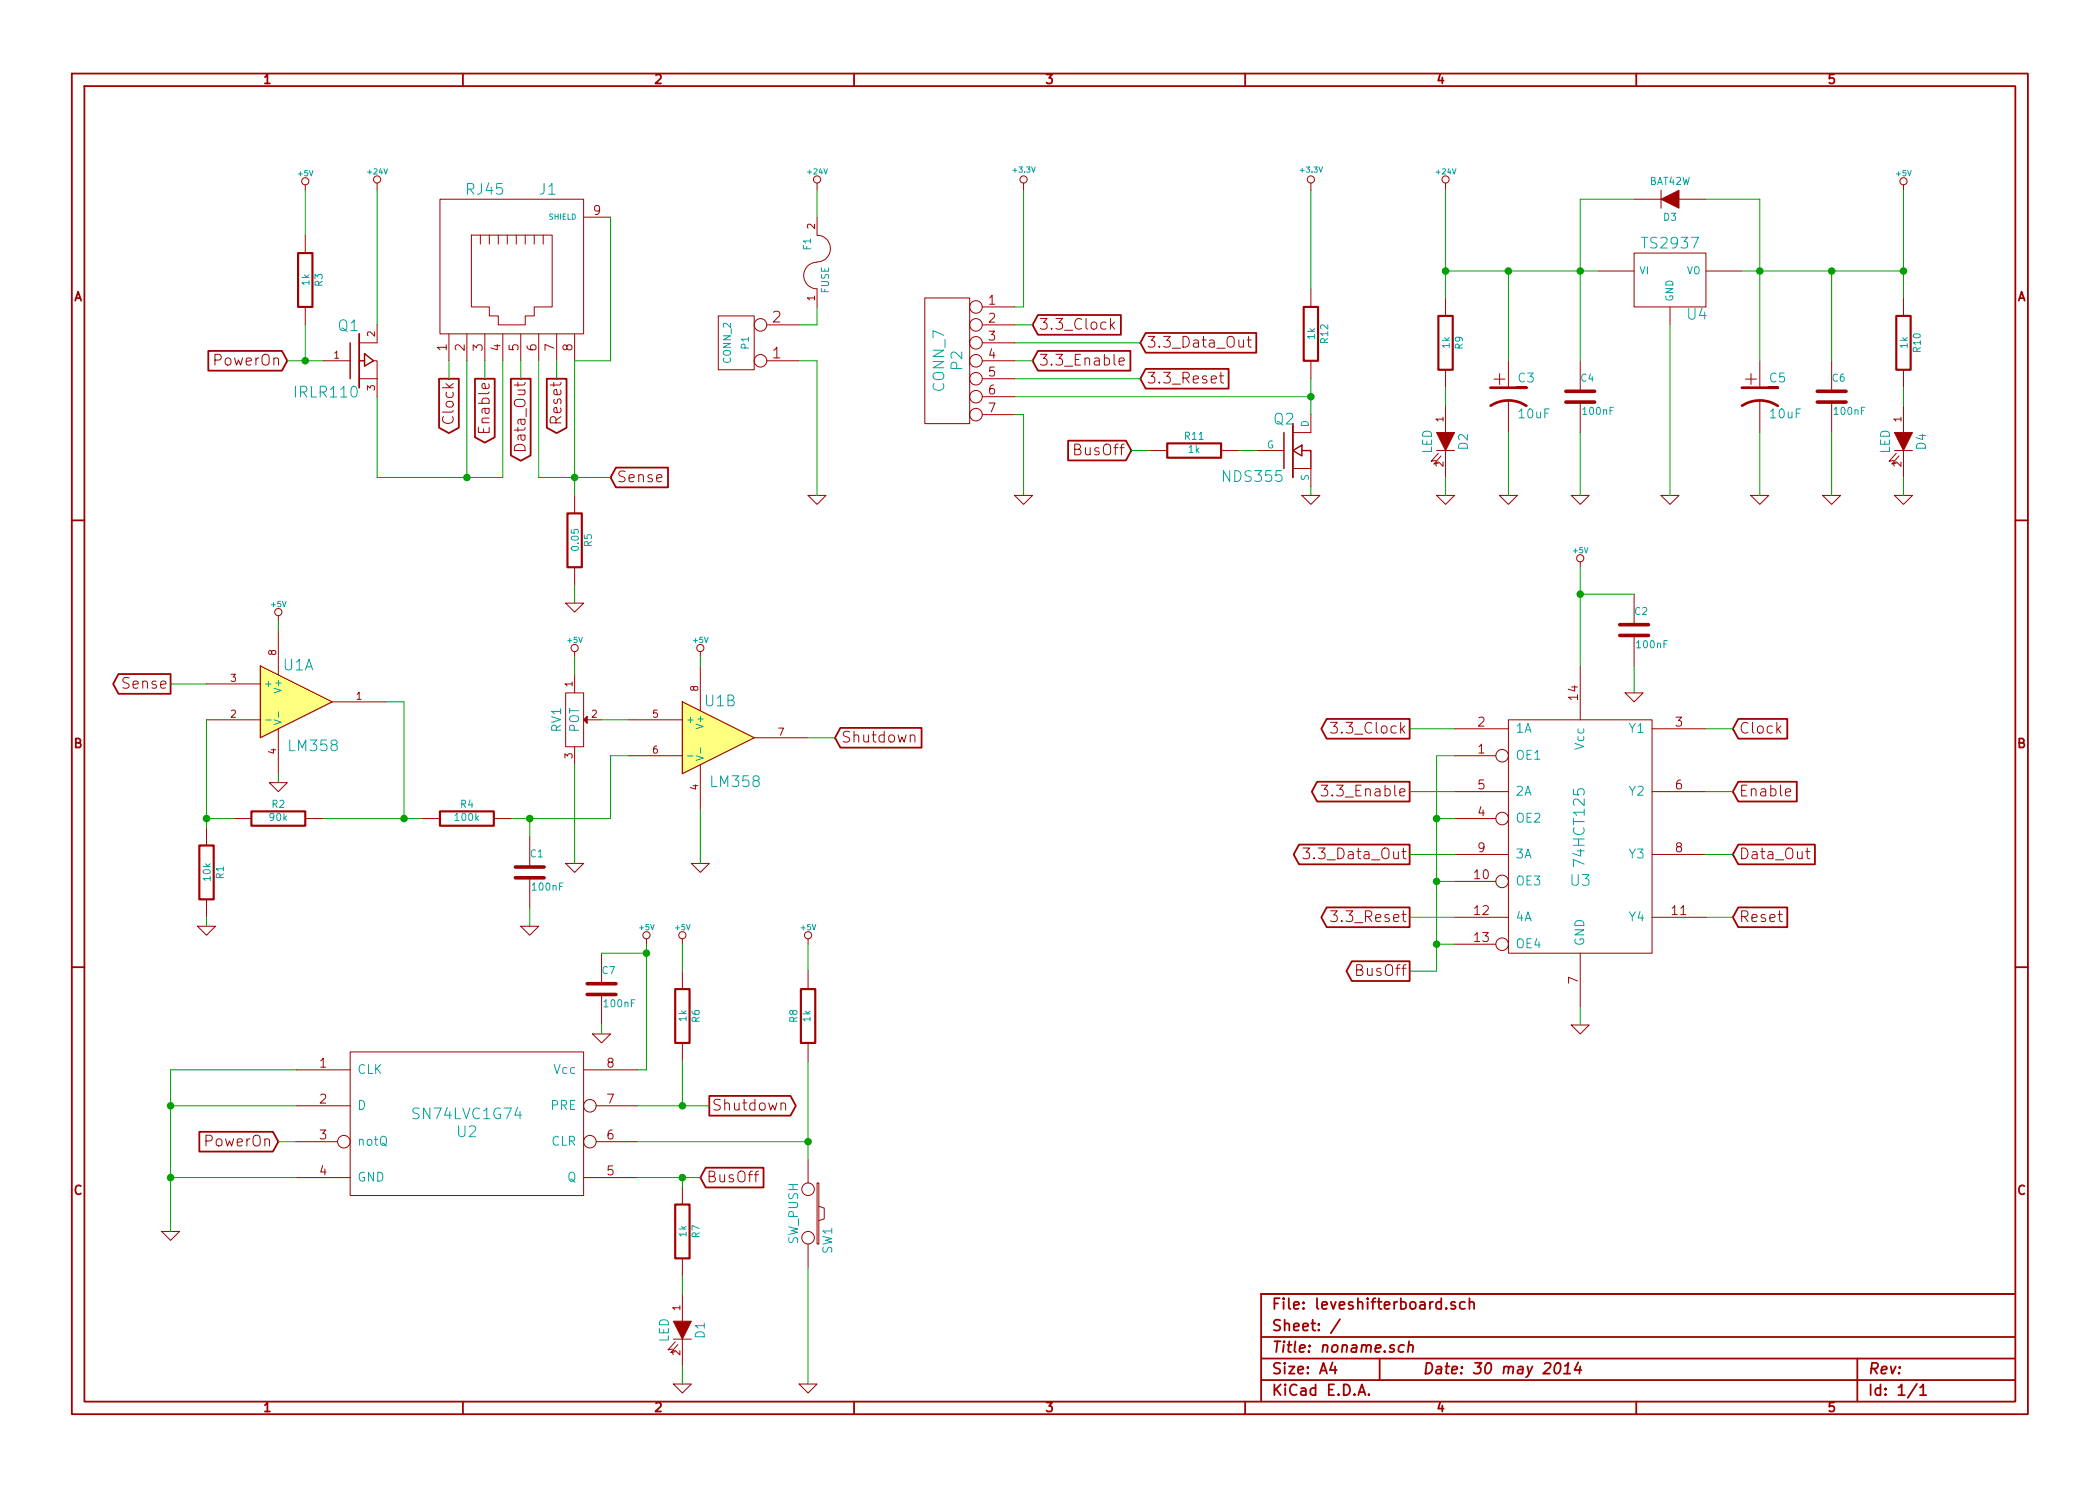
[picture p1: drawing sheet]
<svg xmlns="http://www.w3.org/2000/svg" width="297mm" height="210mm" viewBox="0 0 297 210" stroke-linecap="round" stroke-linejoin="round" font-family="sans-serif">
<g fill="none" stroke="#a00000" stroke-width=".25">
<path d="M10.2 10.4h276.6v189.7h-276.6zM11.9 12.2h273.2v186.1h-273.2zM65.5 10.4v1.8M120.8 10.4v1.8M176.1 10.4v1.8M231.4 10.4v1.8M29.5 49.7h10.4l.7 1.3-.7 1.4h-10.4zM50.8 47.2v7.7M62.1 53.6h2.8v6.9l-1.4 .8-1.4-.8zM67.2 53.6h2.8v8.3l-1.4 .7-1.4-.7zM72.3 53.6h2.8v10.8l-1.4 .8-1.4-.8zM77.3 53.6h2.8v6.9l-1.4 .8-1.4-.8z"/>
<path d="M146.8 44.6h11.7v2.8h-11.7l-.8-1.4zM146.8 49.7h13.1v2.7h-13.1l-.8-1.4zM162.1 47.1h15.6v2.8h-15.6l-.8-1.4zM162.1 52.2h11.7v2.8h-11.7l-.8-1.4zM182.9 59.9v7.7M10.2 73.6h1.7M87.1 66.2h7.4v2.8h-7.4l-.7-1.4zM151.1 62.4h8.2l.7 1.3-.7 1.4h-8.2zM285.1 73.6h1.7M16.8 95.4h7.3v2.8h-7.3l-.8-1.4zM118.9 103h11.5v2.8h-11.5l-.8-1.4zM183.7 119.5h15.7v2.8h-15.7l-.7-1.4z"/>
<path d="M186.3 110.6h13.1v2.8h-13.1l-.8-1.4zM187.7 101.7h11.7v2.8h-11.7l-.8-1.4zM245.9 101.7h6.9v2.8h-6.9l-.8-1.4zM245.9 110.6h8.3v2.8h-8.3l-.8-1.4zM245.9 119.5h10.8v2.8h-10.8l-.8-1.4zM10.2 136.8h1.7M187.7 128.4h11.7v2.8h-11.7l-.8-1.4zM191.2 136h8.2v2.8h-8.2l-.8-1.4zM245.9 128.4h6.9v2.8h-6.9l-.8-1.4zM285.1 136.8h1.7M100.3 155.1h11.5l.8 1.4-.8 1.4h-11.5zM28.2 160.1h10.4l.8 1.4-.8 1.4h-10.4z"/>
<path d="M99.8 165.2h8.2v2.8h-8.2l-.7-1.4zM65.5 198.3v1.8M120.8 198.3v1.8M176.1 198.3v1.8M178.4 189.2h106.7M178.4 195.3h106.7M178.4 192.2h106.7M188.5 192.8l-.4 1h1M188.8 193.3v1.1M189.5 186.7l-1.3 1.9M192.1 197.4l.5-1.5 .5 1.5M192.3 197h.7"/>
<path d="M193.6 197.3h.1l-.1 .1-.1-.1h.1v.1M195.1 192.2v3.1M198.6 190.4a.51 .51 0 0 0-.8 .2v.6a.53 .53 0 0 0 .7 0M199.2 190.4a.38 .38 0 0 1 .7 .1l-.1 .8M199.3 189.8l-.2 1.5M204.6 185.1v.1l-.1-.1h.1v.1M205.8 184.3l-.3-.1-.3 .2 .1 .2 .5 .2 .1 .1-.1 .2-.1 .1-.5-.1M207.2 184.3a.48 .48 0 0 0-.6 0l-.1 .6a.48 .48 0 0 0 .7 .2M207.8 184.3a.38 .38 0 0 1 .7 .1v.8M207.8 183.7v1.5M220.1 193a.35 .35 0 0 1 .4-.2 .35 .35 0 0 1 .2 .3 .87 .87 0 0 1-.6 1.3l-.1-.1a1.14 1.14 0 0 1 .1-1.3zM221.2 194.4h.9"/>
<path d="M221.3 193.3l.5-.5-.1 1.6M223.2 192.8l-.5 1h1M223.5 193.3l-.1 1.1M231.4 198.3v1.8M262.7 192.2v6.1M271.1 195.8l-1.3 2M271.6 196.3l.4-.4v1.5M271.6 197.4h.9M285.1 183.1h-106.7v15.2"/>
</g>
<g fill="none" stroke="#a00000" stroke-width=".14">
<path d="M43.2 26.2v.7M43.2 33.3v2.5M53.3 25.9v1M62.2 28.2h20.3v19h-20.3zM66.7 33.3h11.4v10.1h-2.5v1.3h-1.3v1.3h-3.8v-1.3h-1.3v-1.3h-2.5zM67.9 33.3v1.2M69.2 33.3v1.2M70.5 33.3v1.2M71.8 33.3v1.2M73 33.3v1.2M74.3 33.3v1.2M75.6 33.3v1.2"/>
<path d="M76.8 33.3v1.2M82.5 30.7h3.9M115.6 37.1a1.89 1.89 0 0 0-1.9 1.9 1.89 1.89 0 0 0 1.9 1.9v2.5M115.6 33.3a1.88 1.88 0 0 1 1.8 1.9 1.88 1.88 0 0 1-1.8 1.9M115.6 25.9v1M115.6 30.7v2.6M144.8 25.9v1M185.4 25.9v1M204.5 25.9v1M226.1 38.3h5M231.1 35.8h10.2v7.6h-10.2zM231.1 28.2h3.8"/>
<path d="M237.5 28.2h3.8M241.3 38.3h5.1M269.2 26.2v.7M43.2 43.4v2.6M45.7 51h3.8M50.8 53.6h2.5M52.8 51h.5v2.6M53.3 46v2.5h-2.5M53.3 53.6v2.5M63.5 47.2v3.8M66 47.2v3.8M68.6 47.2v3.8"/>
<path d="M71.1 47.2v3.8M73.7 47.2v3.8M76.2 47.2v3.8M78.7 47.2v3.8M81.3 47.2v3.8M101.6 44.7h5.1v7.6h-5.1zM108.5 51h4.5M108.5 46h4.5M130.8 42.2h6.4v17.7h-6.4zM138.9 51h4.6M138.9 46h4.6M138.9 43.4h4.6"/>
<path d="M138.9 48.5h4.6M138.9 53.6h4.6M138.9 56.1h4.6M138.9 58.7h4.6M157.2 46l.5 .6M157.7 45.6l-.6 .5M158.3 51.1l.7-.1v-.3l-.5-.1-.2 .3 .1 .7 .1 .1 .5-.1M172.5 53.2h.6M172.7 52.7v1.3l.1 .1 .3 .1M176.4 48.1h.6M176.6 47.6v1.3l.1 .1 .3 .1M185.4 40.9v2.5"/>
<path d="M185.4 51v2.6M185.4 58.7v2.5h-2.5M204.5 42.2v2.5M204.5 52.3v2.6M204.5 57.4v3.8M213.4 51v3.9M213.4 56.6v4.6M223.5 51v4.4M223.5 56.9v4.3M236.2 43.4v2.6M248.9 51v3.9M248.9 56.6v4.6"/>
<path d="M259.1 51v4.4M259.1 56.9v4.3M269.2 42.2v2.5M269.2 52.3v2.6M269.2 57.4v3.8M81.3 70.1v2.5M114.3 70.1h2.5l-1.2 1.3zM143.5 70.1h2.5l-1.2 1.3zM162.6 63.7h2.5M172.7 63.7h2.6M177.8 63.7h3.8M182.9 66.3h2.5v2.5"/>
<path d="M184.1 70.1h2.6l-1.3 1.3zM203.2 70.1h2.5l-1.2 1.3zM203.2 63.7h2.5M203.5 64.1l-1.1 1.2 .7-.2M203.8 64.5l-1 1.2 .7-.2M204.5 63.7v3.9M212.1 70.1h2.5l-1.2 1.3zM222.2 70.1h2.6l-1.3 1.3zM223.5 79.5v.8M234.9 70.1h2.6l-1.3 1.3zM247.6 70.1h2.6l-1.3 1.3zM257.8 70.1h2.5l-1.2 1.3z"/>
<path d="M268 70.1h2.5l-1.3 1.3zM268 63.7h2.5M268.2 64.1l-1 1.2 .6-.2M268.6 64.5l-1 1.2 .6-.2M269.2 63.7v3.9M29.2 96.8h7.6M39.4 87.1v.8M39.4 89.1v6.4M47 99.3h7.6M80 98h2.5v7.7h-2.5zM80 85.3h2.5l-1.2 1.3zM81.3 92.2v.8"/>
<path d="M81.3 80.3v2.5M81.3 95.5v2.5M99.1 92.2v.8M99.1 94.2v6.4M223.5 94.2v7.6M229.9 98h2.5l-1.3 1.3zM231.1 84.1v4.3M231.1 89.9v4.3M29.2 101.8h7.6M29.2 117.1v2.5M33 115.8h2.6M38.1 110.7h2.5l-1.2 1.3z"/>
<path d="M39.4 103.1v6.4M43.2 115.8h2.5M59.7 115.8h2.5M69.8 115.8h2.6M74.9 118.4v4.3M81.3 105.7v2.5M83.1 101.8h2M88.9 101.8h7.6M88.9 106.9h7.6M99.1 108.2v6.3M106.7 104.4h7.6M128.8 104.1a.38 .38 0 0 1 .6 .1v.8"/>
<path d="M184.3 120h.9l-.5 .6a.42 .42 0 0 1 .5 .3v.3l-.1 .2-.6 .1-.2-.1M186.9 111.1h.9l-.5 .6a.42 .42 0 0 1 .5 .3v.3l-.1 .2-.6 .1-.2-.1M188.2 102.2h1l-.6 .6a.42 .42 0 0 1 .6 .3v.3l-.2 .3h-.6l-.2-.1M205.7 115.8h5.9M205.7 106.9h5.9M205.7 103.1h7.7M205.7 112h7.7M213.4 101.8h20.3v33.1h-20.3zM233.7 103.1h7.6M233.7 112h7.6M252.6 112.1l.7-.1-.1-.3-.4-.1-.2 .2v.7l.2 .1 .4-.1M255.6 120v1.3l.1 .1 .3 .1"/>
<path d="M27.9 131.1h2.6l-1.3 1.2zM29.2 127.2v2.6M73.7 131.1h2.5l-1.3 1.2zM74.9 124.2v4.3M80 122.2h2.5l-1.2 1.2zM85.1 134.9v4.3M91.4 132.8v.8M96.5 132.8v.8M96.5 137.4v2.5M97.8 122.2h2.5l-1.2 1.2zM114.3 132.8v.8M114.3 137.4v2.5"/>
<path d="M188.2 128.9h1l-.6 .6a.42 .42 0 0 1 .6 .3v.3l-.2 .2-.6 .1-.2-.1M205.7 120.9h7.7M205.7 124.7h5.9M205.7 129.8h7.7M205.7 133.6h5.9M223.5 134.9v7.6M233.7 120.9h7.6M233.7 129.8h7.6M255.4 120.5h.6M41.9 151.4h7.6M41.9 156.5h7.6M49.5 148.8h33v20.4h-33z"/>
<path d="M82.5 151.4h7.7M83.8 146.3h2.6l-1.3 1.3zM84.3 156.5h5.9M85.1 140.7v4.3M96.5 147.6v2.5M110.5 156.2a.38 .38 0 0 1 .6 .1v.8M114.3 147.6v2.5M222.2 145h2.6l-1.3 1.3zM22.9 174.2h2.5l-1.3 1.3zM41.9 161.5h5.9M41.9 166.6h7.6M82.5 166.6h7.7"/>
<path d="M84.3 161.5h5.9M96.5 167.9v2.5M96.5 178v2.6M106.7 166.2h.6M107.3 165.7l-.3 .1-.1 .1v1.3M114.3 164.1v3.3M114.3 176v3.3M115.6 167.4h.2v8.6h-.2zM115.8 170.7l.8 .2v1.6l-.8 .2M95.2 195.8h2.6l-1.3 1.3zM95.2 189.5h2.6M95.5 189.9l-1 1.1 .6-.1"/>
<path d="M95.9 190.2l-1 1.2 .6-.1M96.5 183.1v3.8M96.5 189.5v3.8M113 195.8h2.6l-1.3 1.3z"/>
<circle cx="43.2" cy="25.6" r=".51"/>
<circle cx="53.3" cy="25.4" r=".51"/>
<circle cx="115.6" cy="25.4" r=".51"/>
<circle cx="144.8" cy="25.4" r=".51"/>
<circle cx="185.4" cy="25.4" r=".51"/>
<circle cx="204.5" cy="25.4" r=".51"/>
<circle cx="269.2" cy="25.6" r=".51"/>
<circle cx="107.6" cy="51" r=".89"/>
<circle cx="107.6" cy="46" r=".89"/>
<circle cx="138" cy="56.1" r=".89"/>
<circle cx="138" cy="43.4" r=".89"/>
<circle cx="138" cy="46" r=".89"/>
<circle cx="138" cy="53.6" r=".89"/>
<circle cx="138" cy="48.5" r=".89"/>
<circle cx="138" cy="51" r=".89"/>
<circle cx="138" cy="58.7" r=".89"/>
<circle cx="223.5" cy="79" r=".51"/>
<circle cx="39.4" cy="86.6" r=".51"/>
<circle cx="81.3" cy="91.7" r=".51"/>
<circle cx="99.1" cy="91.7" r=".51"/>
<circle cx="212.5" cy="115.8" r=".89"/>
<circle cx="212.5" cy="106.9" r=".89"/>
<circle cx="91.4" cy="132.3" r=".51"/>
<circle cx="96.5" cy="132.3" r=".51"/>
<circle cx="114.3" cy="132.3" r=".51"/>
<circle cx="212.5" cy="133.6" r=".89"/>
<circle cx="212.5" cy="124.7" r=".89"/>
<circle cx="83.4" cy="156.5" r=".89"/>
<circle cx="48.6" cy="161.5" r=".89"/>
<circle cx="83.4" cy="161.5" r=".89"/>
<circle cx="114.3" cy="168.3" r=".89"/>
<circle cx="114.3" cy="175.1" r=".89"/>
</g>
<path d="M221.5 56.9h4.1M221.5 55.4h4.1M257 56.9h4.1M257 55.4h4.1M229.1 89.9h4.1M229.1 88.4h4.1M72.9 124.2h4.1M72.9 122.7h4.1M83.1 139.2h4M83.1 140.7h4" fill="none" stroke="#a00000" stroke-width=".51"/>
<path d="M210.8 54.9h5.1h-1.3M210.8 57.4a4.6 4.6 0 0 1 5.1 0M246.4 54.9h5.1h-1.3M246.4 57.4a4.6 4.6 0 0 1 5.1 0" fill="none" stroke="#a00000" stroke-width=".38"/>
<path d="M42.2 35.8h2v7.6h-2zM184.4 43.4h2v7.6h-2zM203.5 44.7h2v7.6h-2zM268.2 44.7h2.1v7.6h-2.1zM80.3 72.6h2v7.7h-2zM165.1 62.7h7.6v2.1h-7.6zM28.2 119.6h2v7.6h-2zM35.6 114.8h7.6v2h-7.6zM62.2 114.8h7.6v2h-7.6zM95.5 139.9h2v7.7h-2zM113.3 139.9h2v7.7h-2zM95.5 170.4h2v7.6h-2z" fill="none" stroke="#a00000" stroke-width=".3"/>
<g fill="#a00000" stroke="#a00000" stroke-width=".14">
<path d="M268 61.2h2.5l-1.3 2.5z"/>
<path d="M203.2 61.2h2.5l-1.2 2.5z"/>
<path d="M234.9 28.2l2.6-1.3v2.6z"/>
<path d="M82.5 101.8l.6-.5v1.1z"/>
<path d="M95.2 186.9h2.6l-1.3 2.6z"/>
</g>
<path d="M234.9 26.9v2.6M36.8 94.2l10.2 5.1-10.2 5.1zM96.5 99.3l10.2 5.1-10.2 5.1z" fill="none" stroke="#a00000" stroke-width=".15"/>
<g fill="#ffff80" stroke="#ffff80" stroke-width=".25">
<path d="M36.8 94.2l10.2 5.1-10.2 5.1z"/>
<path d="M96.5 99.3l10.2 5.1-10.2 5.1z"/>
</g>
<path d="M37.6 101.9h.8M38.8 101.8l1 .4-1 .3M39.4 100.7v.8M97.3 107h.7M98.5 106.9l1 .4-1 .3M99.1 105.8v.8" fill="none" stroke="#00a0a0" stroke-width=".14"/>
<g fill="#00a000" stroke="#00a000" stroke-width=".25">
<circle cx="81.3" cy="67.6" r=".41"/>
<circle cx="66" cy="67.6" r=".41"/>
<circle cx="204.5" cy="38.3" r=".41"/>
<circle cx="269.2" cy="38.3" r=".41"/>
<circle cx="259.1" cy="38.3" r=".41"/>
<circle cx="248.9" cy="38.3" r=".41"/>
<circle cx="223.5" cy="38.3" r=".41"/>
<circle cx="213.4" cy="38.3" r=".41"/>
<circle cx="29.2" cy="115.8" r=".41"/>
<circle cx="24.1" cy="166.6" r=".41"/>
<circle cx="24.1" cy="156.5" r=".41"/>
<circle cx="96.5" cy="156.5" r=".41"/>
<circle cx="43.2" cy="51" r=".41"/>
<circle cx="203.2" cy="115.8" r=".41"/>
<circle cx="203.2" cy="124.7" r=".41"/>
<circle cx="203.2" cy="133.6" r=".41"/>
<circle cx="223.5" cy="84.1" r=".41"/>
<circle cx="96.5" cy="166.6" r=".41"/>
<circle cx="114.3" cy="161.5" r=".41"/>
<circle cx="57.1" cy="115.8" r=".41"/>
<circle cx="74.9" cy="115.8" r=".41"/>
<circle cx="91.4" cy="134.9" r=".41"/>
<circle cx="185.4" cy="56.1" r=".41"/>
</g>
<g fill="none" stroke="#00a000" stroke-width=".14">
<path d="M43.2 26.9v6.4M53.3 26.9v19.1M86.4 30.7v20.3h-5.1v19.1M115.6 26.9v3.8M144.8 26.9v16.5h-1.3M185.4 26.9v14M204.5 26.9v15.3M204.5 38.3h21.6M213.4 38.3v12.7M231.1 28.2h-7.6v22.8M241.3 28.2h7.6v22.8M246.4 38.3h22.8"/>
<path d="M259.1 38.3v12.7M269.2 26.9v15.3M40.6 51h5.1M43.2 46v5M63.5 51v2.6M66 51v16.6M68.6 51v2.6M71.1 51v16.6h-17.8v-11.5M73.7 51v2.6M76.2 51v16.6h10.2M78.7 51v2.6M113 51h2.6v19.1"/>
<path d="M115.6 43.4v2.6h-2.6M143.5 53.6h17.8M143.5 51h2.5M143.5 48.5h17.8M143.5 46h2.5M143.5 56.1h41.9M143.5 58.7h1.3v11.4M185.4 53.6v5.1M204.5 54.9v2.5M236.2 46v24.1M269.2 54.9v2.5M160 63.7h2.6"/>
<path d="M175.3 63.7h2.5M185.4 68.8v1.3M204.5 67.6v2.5M213.4 61.2v8.9M223.5 61.2v8.9M248.9 61.2v8.9M259.1 61.2v8.9M269.2 67.6v2.5M24.1 96.8h5.1M39.4 87.9v1.2M54.6 99.3h2.5v16.5M81.3 82.8v2.5"/>
<path d="M81.3 93v2.5M99.1 93v1.2M223.5 80.3v13.9M223.5 84.1h7.6M231.1 94.2v3.8M29.2 101.8v15.3M29.2 115.8h3.8M39.4 109.5v1.2M45.7 115.8h14M74.9 115.8v2.6M81.3 108.2v14M85.1 101.8h3.8"/>
<path d="M88.9 106.9h-2.5v8.9h-14M99.1 114.5v7.7M114.3 104.4h3.8M199.4 103.1h6.3M199.4 112h6.3M203.2 115.8h2.5M205.7 106.9h-2.5v30.5h-3.8M241.3 103.1h3.8M241.3 112h3.8M29.2 129.8v1.3M74.9 128.5v2.6M85.1 134.9h6.3"/>
<path d="M91.4 133.6v17.8h-1.2M96.5 133.6v3.8M114.3 133.6v3.8M199.4 120.9h6.3M199.4 129.8h6.3M203.2 124.7h2.5M203.2 133.6h2.5M241.3 120.9h3.8M241.3 129.8h3.8M24.1 156.5h17.8M41.9 151.4h-17.8v22.8M85.1 145v1.3"/>
<path d="M90.2 156.5h10.1M96.5 150.1v6.4M114.3 150.1v14M223.5 142.5v2.5M24.1 166.6h17.8M39.4 161.5h2.5M90.2 166.6h8.9M90.2 161.5h24.1M96.5 166.6v1.3M114.3 179.3v16.5M96.5 180.6v2.5M96.5 193.3v2.5"/>
</g>
<path d="M49.5 48.5v5.1M50.8 51h.8M51.6 50l1.2 1-1.2 .8zM181.6 61.2v5.1M182.9 63.7l1.2-.7v1.5zM184.1 63.7h1.3v2.6" fill="none" stroke="#a00000" stroke-width=".2"/>
<g font-size="2.8" fill="#a00000">
<text x="211.3" y="54.6">+</text>
<text x="246.8" y="54.6">+</text>
</g>
<g font-size="2.1" fill="#00a0a0">
<text x="66" y="27.6">RJ45</text>
<text x="76.3" y="27.6">J1</text>
<text x="232.5" y="35.2">TS2937</text>
<text x="47.9" y="46.9">Q1</text>
<text x="238.7" y="45.3">U4</text>
<text x="136.2" y="52.3" transform="rotate(-90 136.2 52.3)">P2</text>
<text x="41.9" y="56.3">IRLR110</text>
<text x="133.7" y="55.3" transform="rotate(-90 133.7 55.3)">CONN_7</text>
<text x="180.2" y="60.1">Q2</text>
<text x="173.1" y="68.3">NDS355</text>
<text x="40.1" y="94.9">U1A</text>
<text x="99.7" y="100">U1B</text>
<text x="41" y="106.4">LM358</text>
<text x="100.7" y="111.4">LM358</text>
<text x="222.2" y="125.4">U3</text>
<text x="224.2" y="122.2" transform="rotate(-90 224.2 122.2)">74HCT125</text>
<text x="58.7" y="158.4">SN74LVC1G74</text>
<text x="64.7" y="161">U2</text>
</g>
<g font-size="2.1" fill="#a00000">
<text x="109.3" y="45.7">2</text>
<text x="146.9" y="46.7">3.3_Clock</text>
<text x="30.4" y="51.8">PowerOn</text>
<text x="109.3" y="50.8">1</text>
<text x="146.9" y="51.8">3.3_Enable</text>
<text x="162.2" y="49.3">3.3_Data_Out</text>
<text x="64.3" y="59.8" transform="rotate(-90 64.3 59.8)">Clock</text>
<text x="79.5" y="59.8" transform="rotate(-90 79.5 59.8)">Reset</text>
<text x="162.2" y="54.4">3.3_Reset</text>
<text x="69.3" y="60.9" transform="rotate(-90 69.3 60.9)">Enable</text>
<text x="74.4" y="63.4" transform="rotate(-90 74.4 63.4)">Data_Out</text>
<text x="152" y="64.5">BusOff</text>
<text x="87.2" y="68.3">Sense</text>
<text x="17.5" y="97.5">Sense</text>
<text x="119" y="105.2">Shutdown</text>
<text x="189.1" y="103.9">3.3_Clock</text>
<text x="246" y="103.9">Clock</text>
<text x="187.9" y="112.8">3.3_Enable</text>
<text x="246" y="112.8">Enable</text>
<text x="185.4" y="121.7">3.3_Data_Out</text>
<text x="246" y="121.7">Data_Out</text>
<text x="189.1" y="130.6">3.3_Reset</text>
<text x="246" y="130.6">Reset</text>
<text x="191.9" y="138.2">BusOff</text>
<text x="100.7" y="157.2">Shutdown</text>
<text x="29.2" y="162.3">PowerOn</text>
<text x="99.9" y="167.4">BusOff</text>
<text x="179.9" y="185.4">File: leveshifterboard.sch</text>
<text x="179.9" y="191.5">Title: noname.sch</text>
<text x="179.9" y="188.4">Sheet: /</text>
<text x="179.9" y="197.6">KiCad E.D.A.</text>
<text x="179.9" y="194.5">Size: A4</text>
<text x="201.2" y="194.5">Date: 30 may 2014</text>
<text x="264.2" y="194.5">Rev:</text>
<text x="264.2" y="197.6">Id: 1/1</text>
</g>
<g font-size="1.8" fill="#a00000">
<text x="37.3" y="11.9">1</text>
<text x="92.7" y="11.9">2</text>
<text x="148" y="11.9">3</text>
<text x="203.3" y="11.9">4</text>
<text x="258.6" y="11.9">5</text>
<text x="84" y="30.5">9</text>
<text x="10.4" y="42.7">A</text>
<text x="139.9" y="43.2">1</text>
<text x="139.9" y="45.7">2</text>
<text x="285.3" y="42.7">A</text>
<text x="63.2" y="49.6" transform="rotate(-90 63.2 49.6)">1</text>
<text x="65.8" y="49.6" transform="rotate(-90 65.8 49.6)">2</text>
<text x="68.3" y="49.6" transform="rotate(-90 68.3 49.6)">3</text>
<text x="70.9" y="49.6" transform="rotate(-90 70.9 49.6)">4</text>
<text x="73.4" y="49.6" transform="rotate(-90 73.4 49.6)">5</text>
<text x="75.9" y="49.6" transform="rotate(-90 75.9 49.6)">6</text>
<text x="78.5" y="49.6" transform="rotate(-90 78.5 49.6)">7</text>
<text x="81" y="49.6" transform="rotate(-90 81 49.6)">8</text>
<text x="139.9" y="48.3">3</text>
<text x="139.9" y="50.8">4</text>
<text x="139.9" y="53.3">5</text>
<text x="139.9" y="55.9">6</text>
<text x="139.9" y="58.4">7</text>
<text x="223.3" y="99" transform="rotate(-90 223.3 99)">14</text>
<text x="10.4" y="105.9">B</text>
<text x="209.1" y="106.7">1</text>
<text x="209.1" y="102.9">2</text>
<text x="237" y="102.9">3</text>
<text x="285.3" y="105.9">B</text>
<text x="209.1" y="111.8">5</text>
<text x="237" y="111.8">6</text>
<text x="209.1" y="115.6">4</text>
<text x="208.6" y="124.5">10</text>
<text x="209.1" y="120.6">9</text>
<text x="237" y="120.6">8</text>
<text x="208.6" y="129.5">12</text>
<text x="236.5" y="129.5">11</text>
<text x="208.6" y="133.3">13</text>
<text x="223.3" y="139.2" transform="rotate(-90 223.3 139.2)">7</text>
<text x="45.2" y="151.1">1</text>
<text x="85.9" y="151.1">8</text>
<text x="45.2" y="156.2">2</text>
<text x="45.2" y="161.3">3</text>
<text x="85.9" y="161.3">6</text>
<text x="85.9" y="156.2">7</text>
<text x="45.2" y="166.4">4</text>
<text x="85.9" y="166.4">5</text>
<text x="10.4" y="169.1">C</text>
<text x="285.3" y="169.1">C</text>
<text x="37.3" y="199.8">1</text>
<text x="92.7" y="199.8">2</text>
<text x="148" y="199.8">3</text>
<text x="203.3" y="199.8">4</text>
<text x="258.6" y="199.8">5</text>
</g>
<g font-size="1.8" fill="#00a0a0">
<text x="214.8" y="54.2">C3</text>
<text x="214.9" y="59.3">10uF</text>
<text x="250.3" y="54.2">C5</text>
<text x="250.5" y="59.3">10uF</text>
<text x="202.6" y="64.2" transform="rotate(-90 202.6 64.2)">LED</text>
<text x="207.7" y="63.6" transform="rotate(-90 207.7 63.6)">D2</text>
<text x="267.4" y="64.2" transform="rotate(-90 267.4 64.2)">LED</text>
<text x="272.5" y="63.6" transform="rotate(-90 272.5 63.6)">D4</text>
<text x="79.4" y="103.6" transform="rotate(-90 79.4 103.6)">RV1</text>
<text x="82" y="103.7" transform="rotate(-90 82 103.7)">POT</text>
<text x="214.4" y="107.6">OE1</text>
<text x="214.4" y="103.8">1A</text>
<text x="224.2" y="106" transform="rotate(-90 224.2 106)">Vcc</text>
<text x="230.5" y="103.8">Y1</text>
<text x="214.4" y="112.6">2A</text>
<text x="230.5" y="112.6">Y2</text>
<text x="214.4" y="116.5">OE2</text>
<text x="214.4" y="121.5">3A</text>
<text x="214.4" y="125.3">OE3</text>
<text x="230.5" y="121.5">Y3</text>
<text x="214.4" y="130.4">4A</text>
<text x="230.5" y="130.4">Y4</text>
<text x="214.4" y="134.2">OE4</text>
<text x="224.2" y="133.9" transform="rotate(-90 224.2 133.9)">GND</text>
<text x="50.5" y="152">CLK</text>
<text x="78.4" y="152">Vcc</text>
<text x="50.5" y="157.1">D</text>
<text x="77.9" y="157.1">PRE</text>
<text x="50.5" y="162.2">notQ</text>
<text x="50.5" y="167.3">GND</text>
<text x="77.9" y="162.2">CLR</text>
<text x="80.2" y="167.3">Q</text>
<text x="113" y="176.1" transform="rotate(-90 113 176.1)">SW_PUSH</text>
<text x="117.8" y="177.4" transform="rotate(-90 117.8 177.4)">SW1</text>
<text x="94.7" y="190" transform="rotate(-90 94.7 190)">LED</text>
<text x="99.7" y="189.3" transform="rotate(-90 99.7 189.3)">D1</text>
</g>
<g font-size="1.4" fill="#00a0a0">
<text x="233.3" y="26.2">BAT42W</text>
<text x="114.8" y="35.4" transform="rotate(-90 114.8 35.4)">F1</text>
<text x="235.3" y="31.3">D3</text>
<text x="43.8" y="40.4" transform="rotate(-90 43.8 40.4)">1k</text>
<text x="45.7" y="40.5" transform="rotate(-90 45.7 40.5)">R3</text>
<text x="117.3" y="41.5" transform="rotate(-90 117.3 41.5)">FUSE</text>
<text x="231.9" y="38.9">VI</text>
<text x="238.5" y="38.9">VO</text>
<text x="236.7" y="42.7" transform="rotate(-90 236.7 42.7)">GND</text>
<text x="103.4" y="51.4" transform="rotate(-90 103.4 51.4)">CONN_2</text>
<text x="106" y="49.4" transform="rotate(-90 106 49.4)">P1</text>
<text x="186.1" y="48" transform="rotate(-90 186.1 48)">1k</text>
<text x="187.9" y="48.5" transform="rotate(-90 187.9 48.5)">R12</text>
<text x="205.1" y="49.3" transform="rotate(-90 205.1 49.3)">1k</text>
<text x="207" y="49.4" transform="rotate(-90 207 49.4)">R9</text>
<text x="269.9" y="49.3" transform="rotate(-90 269.9 49.3)">1k</text>
<text x="271.7" y="49.8" transform="rotate(-90 271.7 49.8)">R10</text>
<text x="223.6" y="54">C4</text>
<text x="224" y="58.7">100nF</text>
<text x="259.2" y="54">C6</text>
<text x="259.5" y="58.7">100nF</text>
<text x="167.6" y="62.3">R11</text>
<text x="168.1" y="64.1">1k</text>
<text x="179.2" y="63.5">G</text>
<text x="185.2" y="60.4" transform="rotate(-90 185.2 60.4)">D</text>
<text x="185.2" y="68" transform="rotate(-90 185.2 68)">S</text>
<text x="81.9" y="77.8" transform="rotate(-90 81.9 77.8)">0.05</text>
<text x="83.8" y="77.3" transform="rotate(-90 83.8 77.3)">R5</text>
<text x="231.2" y="87.1">C2</text>
<text x="231.6" y="91.8">100nF</text>
<text x="37.3" y="97.3">+</text>
<text x="39.9" y="97.8" transform="rotate(-90 39.9 97.8)">V+</text>
<text x="97" y="102.4">+</text>
<text x="99.6" y="102.9" transform="rotate(-90 99.6 102.9)">V+</text>
<text x="38.2" y="116.2">90k</text>
<text x="38.5" y="114.3">R2</text>
<text x="64.4" y="116.2">100k</text>
<text x="65.2" y="114.3">R4</text>
<text x="29.8" y="124.6" transform="rotate(-90 29.8 124.6)">10k</text>
<text x="31.7" y="124.3" transform="rotate(-90 31.7 124.3)">R1</text>
<text x="75" y="121.4">C1</text>
<text x="75.4" y="126.1">100nF</text>
<text x="85.2" y="137.9">C7</text>
<text x="85.5" y="142.6">100nF</text>
<text x="97.2" y="144.5" transform="rotate(-90 97.2 144.5)">1k</text>
<text x="99" y="144.6" transform="rotate(-90 99 144.6)">R6</text>
<text x="112.8" y="144.6" transform="rotate(-90 112.8 144.6)">R8</text>
<text x="114.7" y="144.6" transform="rotate(-90 114.7 144.6)">1k</text>
<text x="97.2" y="175" transform="rotate(-90 97.2 175)">1k</text>
<text x="99" y="175.1" transform="rotate(-90 99 175.1)">R7</text>
</g>
<g font-size="1.4" fill="#a00000">
<text x="115.3" y="32.4" transform="rotate(-90 115.3 32.4)">2</text>
<text x="53.1" y="47.6" transform="rotate(-90 53.1 47.6)">2</text>
<text x="115.3" y="42.5" transform="rotate(-90 115.3 42.5)">1</text>
<text x="47.2" y="50.8">1</text>
<text x="53.1" y="55.2" transform="rotate(-90 53.1 55.2)">3</text>
<text x="204.2" y="59.7" transform="rotate(-90 204.2 59.7)">1</text>
<text x="269" y="59.7" transform="rotate(-90 269 59.7)">1</text>
<text x="204.2" y="66" transform="rotate(-90 204.2 66)">2</text>
<text x="269" y="66" transform="rotate(-90 269 66)">2</text>
<text x="39.1" y="92.7" transform="rotate(-90 39.1 92.7)">8</text>
<text x="32.6" y="101.6">2</text>
<text x="32.6" y="96.5">3</text>
<text x="50.4" y="99.1">1</text>
<text x="81" y="97.1" transform="rotate(-90 81 97.1)">1</text>
<text x="83.7" y="101.6">2</text>
<text x="92.3" y="101.6">5</text>
<text x="98.8" y="97.8" transform="rotate(-90 98.8 97.8)">8</text>
<text x="39.1" y="106.7" transform="rotate(-90 39.1 106.7)">4</text>
<text x="81" y="107.3" transform="rotate(-90 81 107.3)">3</text>
<text x="92.3" y="106.7">6</text>
<text x="110.1" y="104.1">7</text>
<text x="98.8" y="111.8" transform="rotate(-90 98.8 111.8)">4</text>
<text x="96.3" y="185.4" transform="rotate(-90 96.3 185.4)">1</text>
<text x="96.3" y="191.8" transform="rotate(-90 96.3 191.8)">2</text>
</g>
<g font-size="1.1" fill="#00a0a0">
<text x="42.2" y="25">+5V</text>
<text x="52.1" y="24.7">+24V</text>
<text x="114.3" y="24.7">+24V</text>
<text x="143.4" y="24.5">+3.3V</text>
<text x="184" y="24.5">+3.3V</text>
<text x="203.2" y="24.7">+24V</text>
<text x="268.3" y="25">+5V</text>
<text x="77.6" y="31.1">SHIELD</text>
<text x="222.6" y="78.3">+5V</text>
<text x="38.4" y="85.9">+5V</text>
<text x="80.3" y="91">+5V</text>
<text x="98.1" y="91">+5V</text>
<text x="90.5" y="131.6">+5V</text>
<text x="95.6" y="131.6">+5V</text>
<text x="113.3" y="131.6">+5V</text>
</g>
</svg>
